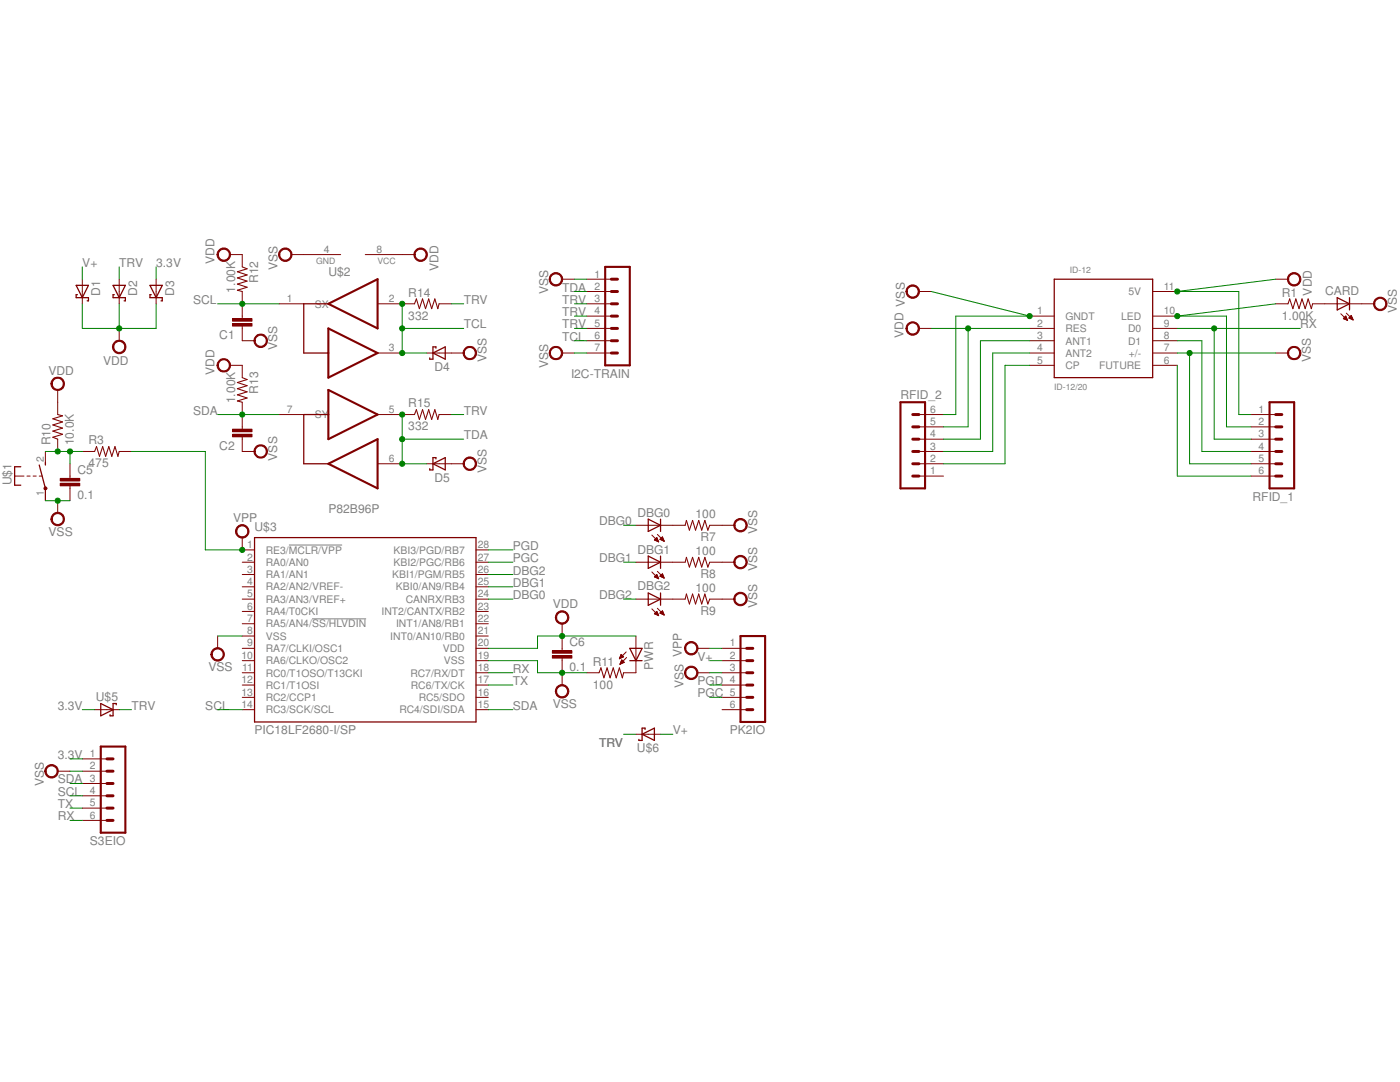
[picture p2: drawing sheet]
<svg xmlns="http://www.w3.org/2000/svg" width="279mm" height="216mm" viewBox="0 0 279 216" stroke-linecap="round" stroke-linejoin="round" font-family="sans-serif">
<path d="M57.7 108.8h10.6M62.3 123.5h10.8" fill="none" stroke="#808080" stroke-width=".2"/>
<path d="M147.8 126.9h4.9v17.2h-4.9zM20.1 149h4.9v17.2h-4.9z" fill="none" stroke="#800000" stroke-width=".42"/>
<path d="M149 134.2h1.2M149 131.8h1.2M149 129.4h1.2M149 139.1h1.2M149 136.7h1.2M21.3 156.3h1.3M21.3 153.9h1.3M21.3 151.4h1.3M21.3 158.8h1.3M149 141.6h1.2M21.3 161.2h1.3M21.3 163.7h1.3" fill="none" stroke="#800000" stroke-width=".59"/>
<g fill="none" stroke="#800000" stroke-width=".2">
<path d="M2.9 95h1.9M5.4 95h.6M6.6 95h.6M7.8 95h.7M9.1 97.5v2.4M126.9 104.8h9.8M126.9 112.2h9.8M126.9 119.5h9.8M130.1 106.8l1.3 1.3M130.1 114.1l1.3 1.4M130.6 107.7l.8 .4M130.6 107.7l.5-.4 .3 .8"/>
<path d="M130.6 107.7h.7M130.6 115.1l.8 .4M130.6 115.1l.5-.5 .3 .9M130.6 115.1h.7M130.7 107.7h.5M130.7 115h.6M130.8 107.8h.5M130.8 107.6h.4M130.8 115.2h.5M130.8 114.9h.4M130.9 107.5h.3M130.9 114.9h.3"/>
<path d="M130.9 107.9h.5M130.9 107.4h.2M130.9 114.8h.2M131 115.3h.4M131 107.3h.1M131 114.7h.1M131.1 108h.3M131.2 106.6l1.3 1.4M131.2 114l1.3 1.4M131.2 115.4h.2M131.4 108.1h.1M131.4 115.4h.1"/>
<path d="M131.7 115l.8 .4M131.7 107.7h.7M131.7 107.6h.7M131.7 114.9h.7M131.8 115h.6M131.8 107.5h.5M131.8 114.9h.5M131.9 107.4h.4M131.9 114.8h.4M132 107.7h.5M132 107.3h.2M132 115.1h.5"/>
<path d="M132 114.7h.3M132.1 107.2h.1M132.1 114.6h.1M132.2 107.8h.3M132.2 107.1h.1M132.2 115.2h.3M132.2 114.5h.1M132.2 107.1l-.5 .5 .8 .4M132.2 107.1l.3 .9M132.2 114.5l-.5 .5M132.2 114.5l.3 .9M132.3 107.9h.2"/>
<path d="M132.4 115.3h.1M132.5 108h.1M141.6 104.8h2.5M141.6 112.2h2.5M141.6 119.5h2.5M130.1 121.5l1.3 1.4M130.6 122.5l.8 .4M130.6 122.5l.5-.5 .3 .9M130.6 122.5h.7M130.7 122.4h.6M130.8 122.3h.4M130.8 122.6h.5"/>
<path d="M130.9 122.2h.3M130.9 122.1h.2M131 122.6h.4M131 122h.1M131.2 121.4l1.3 1.3M131.2 122.7h.2M131.4 122.8h.1M131.7 122.3l.5-.4 .3 .8zM131.7 122.3h.7M131.8 122.4h.6M131.8 122.2h.5M131.9 122.1h.4"/>
<path d="M132 122.5h.5M132 122h.3M132.1 122h.1M132.2 121.9h.1M132.2 122.6h.3M132.4 122.6h.1M144.1 129.4h4.9M144.1 131.8h4.9M144.1 134.2h4.9M144.1 136.7h4.9M144.1 139.1h4.9M16.4 151.4h4.9"/>
<path d="M16.4 153.9h4.9M16.4 156.3h4.9M16.4 158.8h4.9M144.1 141.6h4.9M16.4 161.2h4.9M16.4 163.7h4.9"/>
</g>
<path d="M4.1 93.1h-1.2v3.7h1.2M7.8 92.8l1.3 4.7M9.1 92.3v.5M129.4 103.6l2.4 1.2-2.4 1.2zM129.4 111l2.4 1.2-2.4 1.2zM129.4 118.3l2.4 1.2-2.4 1.3zM131.8 103.6v2.4M131.8 111v2.4M131.8 118.3v2.5" fill="none" stroke="#800000" stroke-width=".25"/>
<path d="M136.7 104.8l.3-1 .6 2 .6-2 .6 2 .6-2 .6 2 .7-2 .6 2 .3-1M136.7 112.2l.3-1 .6 2 .6-2 .6 2 .6-2 .6 2 .7-2 .6 2 .3-1M136.7 119.5l.3-1 .6 2 .6-2 .6 2 .6-2 .6 2 .7-2 .6 2 .3-1" fill="none" stroke="#800000" stroke-width=".21"/>
<circle cx="9.1" cy="97.4" r=".31" fill="#800000"/>
<g fill="none" stroke="#800000" stroke-width=".2">
<path d="M16.4 55.7v4.9M23.8 55.7v4.9M31.2 55.7v4.9M9.1 90.1v2.4M9.1 97.5v2.4M14 95v.5M14 96.9v.6"/>
<circle cx="9.1" cy="97.4" r=".31"/>
</g>
<path d="M15.2 56.9h2.5l-1.3 2.5zM15.5 58.8h-.3v.6h2.5v.6h-.3M22.6 56.9h2.4l-1.2 2.5zM22.8 58.8h-.2v.6h2.4v.6h-.2M29.9 56.9h2.5l-1.2 2.5zM30.2 58.8h-.3v.6h2.5v.6h-.3" fill="none" stroke="#800000" stroke-width=".25"/>
<path d="M12 95.5h3.9v.5h-3.9z" fill-rule="evenodd" fill="#800000"/>
<path d="M12 95.5h3.9v.5h-3.9z" fill="none" stroke="#800000" stroke-width=".2"/>
<path d="M12 96.4h3.9v.5h-3.9z" fill-rule="evenodd" fill="#800000"/>
<path d="M12 96.4h3.9v.5h-3.9zM14 92.5v2.5M14 97.5v2.4M112.2 129.4v.4M112.2 131.3v.5" fill="none" stroke="#800000" stroke-width=".2"/>
<path d="M110.2 129.8h3.9v.5h-3.9z" fill-rule="evenodd" fill="#800000"/>
<path d="M110.2 129.8h3.9v.5h-3.9z" fill="none" stroke="#800000" stroke-width=".2"/>
<path d="M110.2 130.8h3.9v.5h-3.9z" fill-rule="evenodd" fill="#800000"/>
<path d="M11.5 80.3v2.4M11.5 87.6v2.5M16.4 90.1h2.5M23.8 90.1h2.4M110.2 130.8h3.9v.5h-3.9zM112.2 126.9v2.5M112.2 131.8v2.4" fill="none" stroke="#800000" stroke-width=".2"/>
<path d="M11.5 82.7l1 .3-2 .6 2 .6-2 .6 2 .6-2 .6 2 .7-2 .5 1 .4M18.9 90.1l.4-1 .6 2 .6-2 .6 2 .6-2 .6 2 .6-2 .6 2 .3-1" fill="none" stroke="#800000" stroke-width=".21"/>
<path d="M10.5 102.7a1.35 1.35 0 0 1 2.2 .2 1.35 1.35 0 0 1-.8 2 1.35 1.35 0 0 1-1.7-1.3h.2a1.11 1.11 0 0 1 1.5-1.1 1.11 1.11 0 0 1 .4 1.8 1.11 1.11 0 0 1-1.8-.3l-.1-.4h-.2z" fill-rule="evenodd" fill="#800000"/>
<path d="M11.5 99.9v2.5M10.5 102.7a1.35 1.35 0 0 1 2.2 .2 1.35 1.35 0 0 1-.8 2 1.35 1.35 0 0 1-1.7-1.3h.2a1.11 1.11 0 0 1 1.5-1.1 1.11 1.11 0 0 1 .4 1.8 1.11 1.11 0 0 1-1.8-.3l-.1-.4h-.2z" fill="none" stroke="#800000" stroke-width=".2"/>
<path d="M10.5 75.7a1.35 1.35 0 0 1 2.2 .2 1.35 1.35 0 0 1-.9 2 1.35 1.35 0 0 1-1.6-1.3h.2a1.11 1.11 0 0 1 1.5-1.1 1.11 1.11 0 0 1 .4 1.8 1.11 1.11 0 0 1-1.8-.3l-.1-.4h-.2z" fill-rule="evenodd" fill="#800000"/>
<path d="M10.5 75.7a1.35 1.35 0 0 1 2.2 .2 1.35 1.35 0 0 1-.9 2 1.35 1.35 0 0 1-1.6-1.3h.2a1.11 1.11 0 0 1 1.5-1.1 1.11 1.11 0 0 1 .4 1.8 1.11 1.11 0 0 1-1.8-.3l-.1-.4h-.2zM11.5 77.8v2.5" fill="none" stroke="#800000" stroke-width=".2"/>
<path d="M47.3 105.2a1.35 1.35 0 0 1 2.2 .1 1.35 1.35 0 0 1-.8 2.1 1.35 1.35 0 0 1-1.7-1.4h.2a1.11 1.11 0 0 1 1.5-1 1.11 1.11 0 0 1 .4 1.8 1.11 1.11 0 0 1-1.8-.4l-.1-.4h-.2z" fill-rule="evenodd" fill="#800000"/>
<path d="M47.3 105.2a1.35 1.35 0 0 1 2.2 .1 1.35 1.35 0 0 1-.8 2.1 1.35 1.35 0 0 1-1.7-1.4h.2a1.11 1.11 0 0 1 1.5-1 1.11 1.11 0 0 1 .4 1.8 1.11 1.11 0 0 1-1.8-.4l-.1-.4h-.2zM48.3 107.3v2.4" fill="none" stroke="#800000" stroke-width=".2"/>
<path d="M111.1 122.3a1.36 1.36 0 0 1 2.2 .1 1.36 1.36 0 0 1-.7 2.1 1.36 1.36 0 0 1-1.8-1.3h.3a1.09 1.09 0 0 1 1.4-1 1.09 1.09 0 0 1 .6 1.6 1.09 1.09 0 0 1-1.8 .1l-.2-.7h-.3z" fill-rule="evenodd" fill="#800000"/>
<path d="M111.1 122.3a1.36 1.36 0 0 1 2.2 .1 1.36 1.36 0 0 1-.7 2.1 1.36 1.36 0 0 1-1.8-1.3h.3a1.09 1.09 0 0 1 1.4-1 1.09 1.09 0 0 1 .6 1.6 1.09 1.09 0 0 1-1.8 .1l-.2-.7h-.3zM112.2 124.5v2.4" fill="none" stroke="#800000" stroke-width=".2"/>
<path d="M111.1 137.1a1.35 1.35 0 0 1 2.2 .1 1.35 1.35 0 0 1-.7 2 1.35 1.35 0 0 1-1.8-1.3h.3a1.1 1.1 0 0 1 1.6-.9 1.1 1.1 0 0 1 .2 1.8 1.1 1.1 0 0 1-1.8-.5v-.4h-.3z" fill-rule="evenodd" fill="#800000"/>
<g fill="none" stroke="#800000" stroke-width=".2">
<path d="M111.1 137.1a1.35 1.35 0 0 1 2.2 .1 1.35 1.35 0 0 1-.7 2 1.35 1.35 0 0 1-1.8-1.3h.3a1.1 1.1 0 0 1 1.6-.9 1.1 1.1 0 0 1 .2 1.8 1.1 1.1 0 0 1-1.8-.5v-.4h-.3zM112.2 134.2v2.5M117.1 134.2h2.4M123.6 131.4h.1M123.7 131.3h.3M123.7 131.2h.5M123.7 131.1h.6M123.7 132.5h.1M123.7 132.5h.2M123.8 131h.6M123.8 132.4h.3M123.8 130.9h.5"/>
<path d="M123.8 130.9h.4M123.8 132.3h.5M123.9 130.8h.3M123.9 132.2h.6M123.9 130.7h.2M123.9 132.1h.6M124 130.6l-.4 .8M124 130.6l.5 .5-.9 .3M124 130.6h.1M124 132h.5M124 132h.4M124 131.9h.3"/>
<path d="M124 131.8h.2M124.1 131.7l-.4 .8M124.1 131.7l.5 .5-.9 .3M124.1 131.7h.1M125 130.1l-1.4 1.3M125.1 131.2l-1.4 1.3M126.9 126.9v7.3h-2.4"/>
</g>
<path d="M125.7 129.4h2.4l-1.2 2.4zM125.7 131.8h2.4" fill="none" stroke="#800000" stroke-width=".25"/>
<path d="M119.5 134.2l.4-.9 .6 2 .7-2 .6 2 .6-2 .6 2 .6-2 .6 2 .3-1.1" fill="none" stroke="#800000" stroke-width=".21"/>
<path d="M136.9 128.5a1.35 1.35 0 0 1 2.2 .1 1.35 1.35 0 0 1-.7 2 1.35 1.35 0 0 1-1.8-1.2h.3a1.1 1.1 0 0 1 1.5-1 1.1 1.1 0 0 1 .3 1.8 1.1 1.1 0 0 1-1.8-.5v-.3h-.3z" fill-rule="evenodd" fill="#800000"/>
<path d="M136.9 128.5a1.35 1.35 0 0 1 2.2 .1 1.35 1.35 0 0 1-.7 2 1.35 1.35 0 0 1-1.8-1.2h.3a1.1 1.1 0 0 1 1.5-1 1.1 1.1 0 0 1 .3 1.8 1.1 1.1 0 0 1-1.8-.5v-.3h-.3zM139.2 129.4h2.4" fill="none" stroke="#800000" stroke-width=".2"/>
<path d="M136.9 133.4a1.35 1.35 0 0 1 2.2 .1 1.35 1.35 0 0 1-.7 2 1.35 1.35 0 0 1-1.8-1.3h.3a1.1 1.1 0 0 1 1.6-.9 1.1 1.1 0 0 1 .2 1.9 1.1 1.1 0 0 1-1.8-.6v-.4h-.3z" fill-rule="evenodd" fill="#800000"/>
<path d="M136.9 133.4a1.35 1.35 0 0 1 2.2 .1 1.35 1.35 0 0 1-.7 2 1.35 1.35 0 0 1-1.8-1.3h.3a1.1 1.1 0 0 1 1.6-.9 1.1 1.1 0 0 1 .2 1.9 1.1 1.1 0 0 1-1.8-.6v-.4h-.3zM139.2 134.2h2.4" fill="none" stroke="#800000" stroke-width=".2"/>
<path d="M22.8 68.4a1.35 1.35 0 0 1 2.1 .2 1.35 1.35 0 0 1-.8 2 1.35 1.35 0 0 1-1.7-1.4h.3a1.11 1.11 0 0 1 1.5-1.1 1.11 1.11 0 0 1 .4 1.8 1.11 1.11 0 0 1-1.8-.3l-.1-.4h-.3z" fill-rule="evenodd" fill="#800000"/>
<g fill="none" stroke="#800000" stroke-width=".2">
<path d="M48.3 50.8v2.5M48.3 58.2v2.4M60.6 50.8h7.4M72.9 50.8h7.4M22.8 68.4a1.35 1.35 0 0 1 2.1 .2 1.35 1.35 0 0 1-.8 2 1.35 1.35 0 0 1-1.7-1.4h.3a1.11 1.11 0 0 1 1.5-1.1 1.11 1.11 0 0 1 .4 1.8 1.11 1.11 0 0 1-1.8-.3l-.1-.4h-.3zM23.8 65.5v2.5M48.3 63.1v.5M48.3 65.1v.4M48.3 72.9v2.5M55.7 60.6h4.9M75.4 70.4h4.9M75.4 60.6h7.3"/>
<path d="M87.6 60.6h2.5M48.3 80.3v2.4M55.7 82.7h4.9M75.4 82.7h7.3M75.4 92.5h4.9M87.6 82.7h2.5"/>
</g>
<path d="M65.5 65.5l9.9 4.9-9.9 5zM65.5 60.6l9.9-4.9v9.8zM65.5 77.8l9.9 4.9-9.9 4.9zM65.5 92.5l9.9-4.9v9.9z" fill="none" stroke="#800000" stroke-width=".42"/>
<path d="M65.5 60.6h-4.9v9.8h4.9M65.5 82.7h-4.9v9.8h4.9" fill="none" stroke="#800000" stroke-width=".25"/>
<path d="M48.3 53.3l1 .3-1.9 .6 1.9 .7-1.9 .6 1.9 .6-1.9 .6 1.9 .6-1.9 .6 .9 .3M48.3 75.4l1 .3-1.9 .6 1.9 .7-1.9 .6 1.9 .6-1.9 .6 1.9 .6-1.9 .6 .9 .3M82.7 60.6l.4-1 .6 2 .6-2 .6 2 .7-2 .5 2 .7-2 .6 2 .2-1M82.7 82.7l.4-1 .6 2 .6-2 .6 2 .7-2 .5 2 .7-2 .6 2 .2-1" fill="none" stroke="#800000" stroke-width=".21"/>
<path d="M46.4 64.6h3.9v.5h-3.9z" fill-rule="evenodd" fill="#800000"/>
<path d="M46.4 64.6h3.9v.5h-3.9z" fill="none" stroke="#800000" stroke-width=".2"/>
<path d="M46.4 63.6h3.9v.5h-3.9z" fill-rule="evenodd" fill="#800000"/>
<path d="M46.4 63.6h3.9v.5h-3.9zM48.3 60.6v2.5M48.3 65.5v2.5M48.3 85.2v.5M48.3 87.1v.5" fill="none" stroke="#800000" stroke-width=".2"/>
<path d="M46.4 86.7h3.9v.5h-3.9z" fill-rule="evenodd" fill="#800000"/>
<path d="M46.4 86.7h3.9v.5h-3.9z" fill="none" stroke="#800000" stroke-width=".2"/>
<path d="M46.4 85.6h3.9v.5h-3.9z" fill-rule="evenodd" fill="#800000"/>
<path d="M85.2 70.4h4.9M46.4 85.6h3.9v.5h-3.9zM48.3 82.7v2.5M48.3 87.6v2.5M85.2 92.5h4.9" fill="none" stroke="#800000" stroke-width=".2"/>
<path d="M86.4 70.4l2.5-1.2v2.5zM87 69.5v-.3h-.6v2.5h-.6v-.3M86.4 92.5l2.5-1.2v2.5zM87 91.6v-.3h-.6v2.5h-.6v-.3" fill="none" stroke="#800000" stroke-width=".25"/>
<path d="M51 89.2a1.35 1.35 0 0 1 2.2 .2 1.35 1.35 0 0 1-.8 2 1.35 1.35 0 0 1-1.7-1.3h.2a1.13 1.13 0 0 1 1.7-1 1.13 1.13 0 0 1 .2 1.9 1.13 1.13 0 0 1-1.8-.5l-.1-.4h-.2z" fill-rule="evenodd" fill="#800000"/>
<path d="M48.3 90.1h2.5M51 89.2a1.35 1.35 0 0 1 2.2 .2 1.35 1.35 0 0 1-.8 2 1.35 1.35 0 0 1-1.7-1.3h.2a1.13 1.13 0 0 1 1.7-1 1.13 1.13 0 0 1 .2 1.9 1.13 1.13 0 0 1-1.8-.5l-.1-.4h-.2z" fill="none" stroke="#800000" stroke-width=".2"/>
<path d="M92.8 69.6a1.35 1.35 0 0 1 2.1 .2 1.35 1.35 0 0 1-.8 2 1.35 1.35 0 0 1-1.7-1.4h.3a1.11 1.11 0 0 1 1.6-.9 1.11 1.11 0 0 1 .2 1.9 1.11 1.11 0 0 1-1.8-.6v-.4h-.3z" fill-rule="evenodd" fill="#800000"/>
<path d="M90.1 70.4h2.4M92.8 69.6a1.35 1.35 0 0 1 2.1 .2 1.35 1.35 0 0 1-.8 2 1.35 1.35 0 0 1-1.7-1.4h.3a1.11 1.11 0 0 1 1.6-.9 1.11 1.11 0 0 1 .2 1.9 1.11 1.11 0 0 1-1.8-.6v-.4h-.3z" fill="none" stroke="#800000" stroke-width=".2"/>
<path d="M92.8 91.7a1.35 1.35 0 0 1 2.1 .1 1.35 1.35 0 0 1-.8 2 1.35 1.35 0 0 1-1.7-1.3h.3a1.11 1.11 0 0 1 1.6-.9 1.11 1.11 0 0 1 .2 1.9 1.11 1.11 0 0 1-1.8-.6v-.4h-.3z" fill-rule="evenodd" fill="#800000"/>
<path d="M90.1 92.5h2.4M92.8 91.7a1.35 1.35 0 0 1 2.1 .1 1.35 1.35 0 0 1-.8 2 1.35 1.35 0 0 1-1.7-1.3h.3a1.11 1.11 0 0 1 1.6-.9 1.11 1.11 0 0 1 .2 1.9 1.11 1.11 0 0 1-1.8-.6v-.4h-.3z" fill="none" stroke="#800000" stroke-width=".2"/>
<path d="M51 67.1a1.35 1.35 0 0 1 2.2 .2 1.35 1.35 0 0 1-.8 2 1.35 1.35 0 0 1-1.7-1.3h.2a1.13 1.13 0 0 1 1.7-.9 1.13 1.13 0 0 1 .2 1.8 1.13 1.13 0 0 1-1.8-.5l-.1-.4h-.2z" fill-rule="evenodd" fill="#800000"/>
<path d="M48.3 68h2.5M51 67.1a1.35 1.35 0 0 1 2.2 .2 1.35 1.35 0 0 1-.8 2 1.35 1.35 0 0 1-1.7-1.3h.2a1.13 1.13 0 0 1 1.7-.9 1.13 1.13 0 0 1 .2 1.8 1.13 1.13 0 0 1-1.8-.5l-.1-.4h-.2z" fill="none" stroke="#800000" stroke-width=".2"/>
<path d="M55.9 50a1.35 1.35 0 0 1 2.2 .1 1.35 1.35 0 0 1-.8 2 1.35 1.35 0 0 1-1.7-1.3h.2a1.13 1.13 0 0 1 1.7-.9 1.13 1.13 0 0 1 .2 1.8 1.13 1.13 0 0 1-1.8-.5l-.1-.4h-.2z" fill-rule="evenodd" fill="#800000"/>
<path d="M55.9 50a1.35 1.35 0 0 1 2.2 .1 1.35 1.35 0 0 1-.8 2 1.35 1.35 0 0 1-1.7-1.3h.2a1.13 1.13 0 0 1 1.7-.9 1.13 1.13 0 0 1 .2 1.8 1.13 1.13 0 0 1-1.8-.5l-.1-.4h-.2zM58.2 50.8h2.4" fill="none" stroke="#800000" stroke-width=".2"/>
<path d="M82.9 50a1.35 1.35 0 0 1 2.2 .1 1.35 1.35 0 0 1-.8 2 1.35 1.35 0 0 1-1.7-1.3h.2a1.11 1.11 0 0 1 1.7-.9 1.11 1.11 0 0 1 .2 1.8 1.11 1.11 0 0 1-1.8-.5l-.1-.4h-.2z" fill-rule="evenodd" fill="#800000"/>
<path d="M80.3 50.8h2.4M82.9 50a1.35 1.35 0 0 1 2.2 .1 1.35 1.35 0 0 1-.8 2 1.35 1.35 0 0 1-1.7-1.3h.2a1.11 1.11 0 0 1 1.7-.9 1.11 1.11 0 0 1 .2 1.8 1.11 1.11 0 0 1-1.8-.5l-.1-.4h-.2z" fill="none" stroke="#800000" stroke-width=".2"/>
<path d="M146.7 103.9a1.36 1.36 0 0 1 2.2 .1 1.36 1.36 0 0 1-.7 2.1 1.36 1.36 0 0 1-1.8-1.3h.3a1.1 1.1 0 0 1 1.4-1 1.1 1.1 0 0 1 .6 1.6 1.1 1.1 0 0 1-1.8 .1l-.2-.7h-.3z" fill-rule="evenodd" fill="#800000"/>
<path d="M144.1 104.8h2.5M146.7 103.9a1.36 1.36 0 0 1 2.2 .1 1.36 1.36 0 0 1-.7 2.1 1.36 1.36 0 0 1-1.8-1.3h.3a1.1 1.1 0 0 1 1.4-1 1.1 1.1 0 0 1 .6 1.6 1.1 1.1 0 0 1-1.8 .1l-.2-.7h-.3z" fill="none" stroke="#800000" stroke-width=".2"/>
<path d="M146.7 111.3a1.36 1.36 0 0 1 2.2 .1 1.36 1.36 0 0 1-.7 2 1.36 1.36 0 0 1-1.8-1.2h.3a1.09 1.09 0 0 1 1.4-1.1 1.09 1.09 0 0 1 .6 1.7 1.09 1.09 0 0 1-1.8 .1l-.2-.7h-.3z" fill-rule="evenodd" fill="#800000"/>
<path d="M144.1 112.2h2.5M146.7 111.3a1.36 1.36 0 0 1 2.2 .1 1.36 1.36 0 0 1-.7 2 1.36 1.36 0 0 1-1.8-1.2h.3a1.09 1.09 0 0 1 1.4-1.1 1.09 1.09 0 0 1 .6 1.7 1.09 1.09 0 0 1-1.8 .1l-.2-.7h-.3z" fill="none" stroke="#800000" stroke-width=".2"/>
<path d="M146.7 118.7a1.36 1.36 0 0 1 2.2 0 1.36 1.36 0 0 1-.7 2.1 1.36 1.36 0 0 1-1.8-1.3h.3a1.09 1.09 0 0 1 1.4-1 1.09 1.09 0 0 1 .6 1.6 1.09 1.09 0 0 1-1.8 .1l-.2-.7h-.3z" fill-rule="evenodd" fill="#800000"/>
<path d="M144.1 119.5h2.5M146.7 118.7a1.36 1.36 0 0 1 2.2 0 1.36 1.36 0 0 1-.7 2.1 1.36 1.36 0 0 1-1.8-1.3h.3a1.09 1.09 0 0 1 1.4-1 1.09 1.09 0 0 1 .6 1.6 1.09 1.09 0 0 1-1.8 .1l-.2-.7h-.3z" fill="none" stroke="#800000" stroke-width=".2"/>
<path d="M43.6 50a1.35 1.35 0 0 1 2.2 .1 1.35 1.35 0 0 1-.8 2 1.35 1.35 0 0 1-1.7-1.3h.3a1.11 1.11 0 0 1 1.5-1.1 1.11 1.11 0 0 1 .4 1.8 1.11 1.11 0 0 1-1.9-.3v-.4h-.3z" fill-rule="evenodd" fill="#800000"/>
<path d="M43.6 50a1.35 1.35 0 0 1 2.2 .1 1.35 1.35 0 0 1-.8 2 1.35 1.35 0 0 1-1.7-1.3h.3a1.11 1.11 0 0 1 1.5-1.1 1.11 1.11 0 0 1 .4 1.8 1.11 1.11 0 0 1-1.9-.3v-.4h-.3zM45.9 50.8h2.4" fill="none" stroke="#800000" stroke-width=".2"/>
<path d="M44 71.7a1.36 1.36 0 0 1 1.9 .7 1.36 1.36 0 0 1-1 1.8 1.36 1.36 0 0 1-1.6-1.3h.3a1.11 1.11 0 0 1 1.5-1.1 1.11 1.11 0 0 1 .4 1.8 1.11 1.11 0 0 1-1.9-.3v-.4h-.3l.1-.5z" fill-rule="evenodd" fill="#800000"/>
<g fill="none" stroke="#800000" stroke-width=".2">
<path d="M44 71.7a1.36 1.36 0 0 1 1.9 .7 1.36 1.36 0 0 1-1 1.8 1.36 1.36 0 0 1-1.6-1.3h.3a1.11 1.11 0 0 1 1.5-1.1 1.11 1.11 0 0 1 .4 1.8 1.11 1.11 0 0 1-1.9-.3v-.4h-.3l.1-.5zM45.9 72.9h2.4M48.3 109.7h2.5M48.3 112.2h2.5M48.3 114.6h2.5M48.3 117.1h2.5M48.3 119.5h2.5M95 109.7h2.5M95 112.2h2.5M95 114.6h2.5M95 117.1h2.5M95 119.5h2.5"/>
<path d="M48.3 122h2.5M48.3 124.5h2.5M48.3 126.9h2.5M48.3 129.4h2.5M48.3 131.8h2.5M48.3 134.2h2.5M48.3 136.7h2.5M48.3 139.1h2.5M95 122h2.5M95 124.5h2.5M95 126.9h2.5M95 129.4h2.5"/>
<path d="M95 131.8h2.5M95 134.2h2.5M95 136.7h2.5M95 139.1h2.5M48.3 141.6h2.5M95 141.6h2.5"/>
</g>
<path d="M50.8 107.3h44.2v36.8h-44.2z" fill="none" stroke="#800000" stroke-width=".25"/>
<path d="M42.4 129.7a1.35 1.35 0 0 1 2.2 .2 1.35 1.35 0 0 1-.8 2 1.35 1.35 0 0 1-1.7-1.3h.2a1.1 1.1 0 0 1 1.5-1.1 1.1 1.1 0 0 1 .4 1.8 1.1 1.1 0 0 1-1.8-.4l-.1-.3h-.2z" fill-rule="evenodd" fill="#800000"/>
<path d="M117.1 55.7h4.9M117.1 58.2h4.9M117.1 60.6h4.9M117.1 63.1h4.9M117.1 65.5h4.9M117.1 68h4.9M117.1 70.4h4.9M42.4 129.7a1.35 1.35 0 0 1 2.2 .2 1.35 1.35 0 0 1-.8 2 1.35 1.35 0 0 1-1.7-1.3h.2a1.1 1.1 0 0 1 1.5-1.1 1.1 1.1 0 0 1 .4 1.8 1.1 1.1 0 0 1-1.8-.4l-.1-.3h-.2zM43.4 126.9v2.5" fill="none" stroke="#800000" stroke-width=".2"/>
<path d="M120.8 53.3h4.9v19.6h-4.9z" fill="none" stroke="#800000" stroke-width=".42"/>
<path d="M122 58.2h1.2M122 55.7h1.2M122 60.6h1.2M122 65.5h1.2M122 63.1h1.2M122 70.4h1.2M122 68h1.2" fill="none" stroke="#800000" stroke-width=".59"/>
<path d="M109.9 54.9a1.35 1.35 0 0 1 2.2 0 1.35 1.35 0 0 1-.7 2.1 1.35 1.35 0 0 1-1.8-1.3h.3a1.11 1.11 0 0 1 1.6-.9 1.11 1.11 0 0 1 .2 1.8 1.11 1.11 0 0 1-1.8-.5v-.4h-.3z" fill-rule="evenodd" fill="#800000"/>
<path d="M109.9 54.9a1.35 1.35 0 0 1 2.2 0 1.35 1.35 0 0 1-.7 2.1 1.35 1.35 0 0 1-1.8-1.3h.3a1.11 1.11 0 0 1 1.6-.9 1.11 1.11 0 0 1 .2 1.8 1.11 1.11 0 0 1-1.8-.5v-.4h-.3zM112.2 55.7h2.4" fill="none" stroke="#800000" stroke-width=".2"/>
<path d="M109.9 69.6a1.35 1.35 0 0 1 2.2 .1 1.35 1.35 0 0 1-.7 2 1.35 1.35 0 0 1-1.8-1.3h.3a1.11 1.11 0 0 1 1.6-.9 1.11 1.11 0 0 1 .2 1.9 1.11 1.11 0 0 1-1.8-.6v-.4h-.3z" fill-rule="evenodd" fill="#800000"/>
<path d="M109.9 69.6a1.35 1.35 0 0 1 2.2 .1 1.35 1.35 0 0 1-.7 2 1.35 1.35 0 0 1-1.8-1.3h.3a1.11 1.11 0 0 1 1.6-.9 1.11 1.11 0 0 1 .2 1.9 1.11 1.11 0 0 1-1.8-.6v-.4h-.3zM112.2 70.4h2.4" fill="none" stroke="#800000" stroke-width=".2"/>
<path d="M9.3 153a1.35 1.35 0 0 1 2.1 .2 1.35 1.35 0 0 1-.8 2 1.35 1.35 0 0 1-1.7-1.3h.3a1.11 1.11 0 0 1 1.5-1.1 1.11 1.11 0 0 1 .4 1.8 1.11 1.11 0 0 1-1.8-.3l-.1-.4h-.3z" fill-rule="evenodd" fill="#800000"/>
<g fill="none" stroke="#800000" stroke-width=".2">
<path d="M230 58.2h4.9M205.5 63.1h4.9M205.5 65.5h4.9M205.5 68h4.9M205.5 70.4h4.9M205.5 72.9h4.9M230 63.1h4.9M230 65.5h4.9M230 68h4.9M230 70.4h4.9M230 72.9h4.9M9.3 153a1.35 1.35 0 0 1 2.1 .2 1.35 1.35 0 0 1-.8 2 1.35 1.35 0 0 1-1.7-1.3h.3a1.11 1.11 0 0 1 1.5-1.1 1.11 1.11 0 0 1 .4 1.8 1.11 1.11 0 0 1-1.8-.3l-.1-.4h-.3z"/>
<path d="M11.5 153.9h2.5M18.9 141.6h4.9M126.9 146.5h4.9"/>
</g>
<path d="M210.4 55.7h19.6v19.7h-19.6zM20.1 140.4l2.5 1.2-2.5 1.2zM23.2 140.6v-.2h-.6v2.4h-.6v-.2M128.1 146.5l2.5-1.2v2.4zM128.7 145.5v-.2h-.6v2.4h-.6v-.2" fill="none" stroke="#800000" stroke-width=".25"/>
<path d="M181.1 57.3a1.35 1.35 0 0 1 2.2 .1 1.35 1.35 0 0 1-.7 2.1 1.35 1.35 0 0 1-1.8-1.3h.3a1.11 1.11 0 0 1 1.6-1 1.11 1.11 0 0 1 .2 1.9 1.11 1.11 0 0 1-1.8-.6v-.3h-.3z" fill-rule="evenodd" fill="#800000"/>
<path d="M181.1 57.3a1.35 1.35 0 0 1 2.2 .1 1.35 1.35 0 0 1-.7 2.1 1.35 1.35 0 0 1-1.8-1.3h.3a1.11 1.11 0 0 1 1.6-1 1.11 1.11 0 0 1 .2 1.9 1.11 1.11 0 0 1-1.8-.6v-.3h-.3zM183.4 58.2h2.4" fill="none" stroke="#800000" stroke-width=".2"/>
<path d="M257.2 54.9a1.35 1.35 0 0 1 2.2 0 1.35 1.35 0 0 1-.7 2.1 1.35 1.35 0 0 1-1.8-1.3h.3a1.11 1.11 0 0 1 1.6-.9 1.11 1.11 0 0 1 .2 1.8 1.11 1.11 0 0 1-1.8-.5v-.4h-.3z" fill-rule="evenodd" fill="#800000"/>
<path d="M254.6 55.7h2.4M257.2 54.9a1.35 1.35 0 0 1 2.2 0 1.35 1.35 0 0 1-.7 2.1 1.35 1.35 0 0 1-1.8-1.3h.3a1.11 1.11 0 0 1 1.6-.9 1.11 1.11 0 0 1 .2 1.8 1.11 1.11 0 0 1-1.8-.5v-.4h-.3z" fill="none" stroke="#800000" stroke-width=".2"/>
<path d="M181.1 64.7a1.35 1.35 0 0 1 2.2 .1 1.35 1.35 0 0 1-.7 2 1.35 1.35 0 0 1-1.8-1.3h.3a1.11 1.11 0 0 1 1.6-.9 1.11 1.11 0 0 1 .2 1.9 1.11 1.11 0 0 1-1.8-.6v-.4h-.3z" fill-rule="evenodd" fill="#800000"/>
<g fill="none" stroke="#800000" stroke-width=".2">
<path d="M181.1 64.7a1.35 1.35 0 0 1 2.2 .1 1.35 1.35 0 0 1-.7 2 1.35 1.35 0 0 1-1.8-1.3h.3a1.11 1.11 0 0 1 1.6-.9 1.11 1.11 0 0 1 .2 1.9 1.11 1.11 0 0 1-1.8-.6v-.4h-.3zM183.4 65.5h2.4M254.6 60.6h2.4M262 60.6h9.8M267.6 62.6l1.3 1.3M268.1 63.6l.8 .3M268.1 63.6h.7M268.1 63.5h.7M268.2 63.4h.5M268.3 63.7h.5M268.3 63.3h.4M268.4 63.2h.2"/>
<path d="M268.5 63.2h.1M268.5 63.8h.4M268.6 63.1l-.5 .5M268.6 63.1l.3 .8M268.6 63.1h.1M268.7 62.5l1.3 1.3M268.7 63.8h.2M268.9 63.9h.1M269.2 63.4h.7M269.3 63.5h.6M269.3 63.3h.5M269.4 63.2h.4"/>
<path d="M269.5 63.2h.2M269.5 63.6h.5M269.5 63.1h.2M269.6 63h.1M269.7 62.9l.3 .9-.8-.3zM269.7 63.7h.3M269.9 63.8h.1"/>
</g>
<path d="M257 60.6l.4-1 .6 2 .6-2 .6 2 .6-2 .7 2 .6-2 .6 2 .3-1" fill="none" stroke="#800000" stroke-width=".21"/>
<path d="M266.9 59.4l2.4 1.2-2.4 1.2zM269.3 59.4v2.4" fill="none" stroke="#800000" stroke-width=".25"/>
<path d="M274.4 59.8a1.35 1.35 0 0 1 2.2 .1 1.35 1.35 0 0 1-.7 2 1.35 1.35 0 0 1-1.8-1.3h.3a1.11 1.11 0 0 1 1.6-.9 1.11 1.11 0 0 1 .2 1.8 1.11 1.11 0 0 1-1.8-.5v-.4h-.3z" fill-rule="evenodd" fill="#800000"/>
<path d="M274.4 59.8a1.35 1.35 0 0 1 2.2 .1 1.35 1.35 0 0 1-.7 2 1.35 1.35 0 0 1-1.8-1.3h.3a1.11 1.11 0 0 1 1.6-.9 1.11 1.11 0 0 1 .2 1.8 1.11 1.11 0 0 1-1.8-.5v-.4h-.3zM271.8 60.6h2.4" fill="none" stroke="#800000" stroke-width=".2"/>
<path d="M257.2 69.6a1.35 1.35 0 0 1 2.2 .1 1.35 1.35 0 0 1-.7 2 1.35 1.35 0 0 1-1.8-1.3h.3a1.11 1.11 0 0 1 1.6-.9 1.11 1.11 0 0 1 .2 1.9 1.11 1.11 0 0 1-1.8-.6v-.4h-.3z" fill-rule="evenodd" fill="#800000"/>
<g fill="none" stroke="#800000" stroke-width=".2">
<path d="M254.6 70.4h2.4M257.2 69.6a1.35 1.35 0 0 1 2.2 .1 1.35 1.35 0 0 1-.7 2 1.35 1.35 0 0 1-1.8-1.3h.3a1.11 1.11 0 0 1 1.6-.9 1.11 1.11 0 0 1 .2 1.9 1.11 1.11 0 0 1-1.8-.6v-.4h-.3zM183.4 82.7h4.9M183.4 85.2h4.9M183.4 87.6h4.9M183.4 90.1h4.9M183.4 92.5h4.9M183.4 95h4.9M249.7 82.7h4.9M249.7 85.2h4.9M249.7 87.6h4.9M249.7 90.1h4.9"/>
<path d="M249.7 92.5h4.9M249.7 95h4.9"/>
</g>
<path d="M179.7 80.3h4.9v17.2h-4.9zM253.4 80.3h4.9v17.2h-4.9z" fill="none" stroke="#800000" stroke-width=".42"/>
<path d="M182.2 87.6h1.2M182.2 85.2h1.2M182.2 82.7h1.2M182.2 92.5h1.2M182.2 90.1h1.2M182.2 95h1.2M254.6 87.6h1.2M254.6 85.2h1.2M254.6 82.7h1.2M254.6 92.5h1.2M254.6 90.1h1.2M254.6 95h1.2" fill="none" stroke="#800000" stroke-width=".59"/>
<path d="M26.2 90.1h14.8v19.6h7.3" fill="none" stroke="#008000" stroke-width=".2"/>
<circle cx="48.3" cy="109.7" r=".51" fill="#008000"/>
<g fill="none" stroke="#008000" stroke-width=".2">
<path d="M126.9 126.9h-19.6v2.5h-9.8M141.6 129.4h2.5"/>
<circle cx="48.3" cy="109.7" r=".51"/>
</g>
<circle cx="112.2" cy="126.9" r=".51" fill="#008000"/>
<g fill="none" stroke="#008000" stroke-width=".2">
<path d="M16.4 60.6v4.9h14.8v-4.9M23.8 60.6v4.9"/>
<circle cx="112.2" cy="126.9" r=".51"/>
</g>
<circle cx="23.8" cy="65.5" r=".51" fill="#008000"/>
<g fill="none" stroke="#008000" stroke-width=".2">
<path d="M254.6 55.7l-19.7 2.5h12.3v24.5h2.5"/>
<circle cx="23.8" cy="65.5" r=".51"/>
</g>
<circle cx="234.9" cy="58.2" r=".51" fill="#008000"/>
<g fill="none" stroke="#008000" stroke-width=".2">
<path d="M185.8 65.5h19.7M193.2 65.5v19.7h-4.9"/>
<circle cx="234.9" cy="58.2" r=".51"/>
</g>
<circle cx="193.2" cy="65.5" r=".51" fill="#008000"/>
<g fill="none" stroke="#008000" stroke-width=".2">
<path d="M9.1 99.9h4.9M141.6 134.2h2.5"/>
<circle cx="193.2" cy="65.5" r=".51"/>
</g>
<circle cx="11.5" cy="99.9" r=".51" fill="#008000"/>
<g fill="none" stroke="#008000" stroke-width=".2">
<path d="M97.5 131.8h9.8v2.4h9.8"/>
<circle cx="11.5" cy="99.9" r=".51"/>
</g>
<circle cx="112.2" cy="134.2" r=".51" fill="#008000"/>
<g fill="none" stroke="#008000" stroke-width=".2">
<path d="M114.6 55.7h2.5M185.8 58.2l19.7 4.9h-14.7v19.6h-2.5M114.6 70.4h2.5M43.4 126.9h4.9M14 153.9h2.4"/>
<circle cx="112.2" cy="134.2" r=".51"/>
</g>
<circle cx="205.5" cy="63.1" r=".51" fill="#008000"/>
<g fill="none" stroke="#008000" stroke-width=".2">
<path d="M234.9 70.4h19.7M237.4 70.4v22.1h12.3"/>
<circle cx="205.5" cy="63.1" r=".51"/>
</g>
<circle cx="237.4" cy="70.4" r=".51" fill="#008000"/>
<g fill="none" stroke="#008000" stroke-width=".2">
<path d="M43.4 60.6h12.3M97.5 109.7h4.9M97.5 112.2h4.9M141.6 136.7h2.5M141.6 139.1h2.5M43.4 141.6h4.9"/>
<circle cx="237.4" cy="70.4" r=".51"/>
</g>
<circle cx="48.3" cy="60.6" r=".51" fill="#008000"/>
<g fill="none" stroke="#008000" stroke-width=".2">
<path d="M43.4 82.7h12.3M14 158.8h2.4M97.5 141.6h4.9"/>
<circle cx="48.3" cy="60.6" r=".51"/>
</g>
<circle cx="48.3" cy="82.7" r=".51" fill="#008000"/>
<g fill="none" stroke="#008000" stroke-width=".2">
<path d="M234.9 65.5h24.6M242.3 65.5v22.1h7.4M97.5 134.2h4.9M14 156.3h2.4M14 163.7h2.4"/>
<circle cx="48.3" cy="82.7" r=".51"/>
</g>
<circle cx="242.3" cy="65.5" r=".51" fill="#008000"/>
<g fill="none" stroke="#008000" stroke-width=".2">
<path d="M16.4 53.3v2.4M31.2 53.3v2.4M9.1 90.1h7.3M14 90.1v2.4M97.5 119.5h4.9M97.5 117.1h4.9M97.5 114.6h4.9M124.5 119.5h2.4M124.5 104.8h2.4M124.5 112.2h2.4M97.5 136.7h4.9M141.6 131.8h2.5"/>
<path d="M14 151.4h2.4M16.4 141.6h2.5M131.8 146.5h2.5M14 161.2h2.4"/>
<circle cx="242.3" cy="65.5" r=".51"/>
</g>
<circle cx="11.5" cy="90.1" r=".51" fill="#008000"/>
<circle cx="11.5" cy="90.1" r=".51" fill="none" stroke="#008000" stroke-width=".2"/>
<circle cx="14" cy="90.1" r=".51" fill="#008000"/>
<g fill="none" stroke="#008000" stroke-width=".2">
<path d="M23.8 53.3v2.4M80.3 65.5h12.2M80.3 60.6v9.8h4.9M90.1 60.6h2.4M114.6 60.6h2.5M114.6 63.1h2.5M114.6 65.5h2.5M90.1 82.7h2.4M23.8 141.6h2.4M124.5 146.5h2.4"/>
<circle cx="14" cy="90.1" r=".51"/>
</g>
<circle cx="80.3" cy="70.4" r=".51" fill="#008000"/>
<circle cx="80.3" cy="70.4" r=".51" fill="none" stroke="#008000" stroke-width=".2"/>
<circle cx="80.3" cy="60.6" r=".51" fill="#008000"/>
<circle cx="80.3" cy="60.6" r=".51" fill="none" stroke="#008000" stroke-width=".2"/>
<circle cx="80.3" cy="65.5" r=".51" fill="#008000"/>
<g fill="none" stroke="#008000" stroke-width=".2">
<path d="M114.6 68h2.5M80.3 82.7v9.8h4.9M80.3 87.6h12.2"/>
<circle cx="80.3" cy="65.5" r=".51"/>
</g>
<circle cx="80.3" cy="82.7" r=".51" fill="#008000"/>
<circle cx="80.3" cy="82.7" r=".51" fill="none" stroke="#008000" stroke-width=".2"/>
<circle cx="80.3" cy="92.5" r=".51" fill="#008000"/>
<circle cx="80.3" cy="92.5" r=".51" fill="none" stroke="#008000" stroke-width=".2"/>
<circle cx="80.3" cy="87.6" r=".51" fill="#008000"/>
<g fill="none" stroke="#008000" stroke-width=".2">
<path d="M114.6 58.2h2.5M254.6 60.6l-19.7 2.5h9.9v22.1h4.9"/>
<circle cx="80.3" cy="87.6" r=".51"/>
</g>
<circle cx="234.9" cy="63.1" r=".51" fill="#008000"/>
<g fill="none" stroke="#008000" stroke-width=".2">
<path d="M205.5 68h-9.8v19.6h-7.4M205.5 70.4h-7.4v19.7h-9.8M205.5 72.9h-4.9v19.6h-12.3M234.9 68h5v22.1h9.8M234.9 72.9v22.1h14.8"/>
<circle cx="234.9" cy="63.1" r=".51"/>
</g>
<g font-size="2.4" fill="#808080">
<text x="16.4" y="53.3">V+</text>
<text x="23.8" y="53.3">TRV</text>
<text x="31.2" y="53.3">3.3V</text>
<text x="42.8" y="52.7" transform="rotate(-90 42.8 52.7)">VDD</text>
<text x="55.4" y="53.8" transform="rotate(-90 55.4 53.8)">VSS</text>
<text x="20" y="59.1" transform="rotate(-90 20 59.1)">D1</text>
<text x="27.4" y="59.1" transform="rotate(-90 27.4 59.1)">D2</text>
<text x="34.8" y="59.1" transform="rotate(-90 34.8 59.1)">D3</text>
<text x="46.9" y="58.4" transform="rotate(-90 46.9 58.4)">1.00K</text>
<text x="51.5" y="56.5" transform="rotate(-90 51.5 56.5)">R12</text>
<text x="65.5" y="55.1">U$2</text>
<text x="81.5" y="59.2">R14</text>
<text x="87.5" y="54.1" transform="rotate(-90 87.5 54.1)">VDD</text>
<text x="109.4" y="58.7" transform="rotate(-90 109.4 58.7)">VSS</text>
<text x="112.2" y="58.2">TDA</text>
<text x="255.8" y="59.2">R1</text>
<text x="261.8" y="59" transform="rotate(-90 261.8 59)">VDD</text>
<text x="264.5" y="58.9">CARD</text>
<text x="38.5" y="60.6">SCL</text>
<text x="81.5" y="63.8">332</text>
<text x="92.5" y="65.5">TCL</text>
<text x="92.5" y="60.6">TRV</text>
<text x="112.2" y="60.6">TRV</text>
<text x="112.2" y="63.1">TRV</text>
<text x="112.2" y="65.5">TRV</text>
<text x="255.8" y="63.8">1.00K</text>
<text x="259.5" y="65.5">RX</text>
<text x="278.8" y="62.5" transform="rotate(-90 278.8 62.5)">VSS</text>
<text x="43.8" y="67.6">C1</text>
<text x="55.3" y="69.8" transform="rotate(-90 55.3 69.8)">VSS</text>
<text x="112.2" y="68">TCL</text>
<text x="180.3" y="67.4" transform="rotate(-90 180.3 67.4)">VDD VSS</text>
<text x="9.7" y="74.8">VDD</text>
<text x="20.6" y="72.8">VDD</text>
<text x="42.8" y="74.8" transform="rotate(-90 42.8 74.8)">VDD</text>
<text x="86.7" y="74">D4</text>
<text x="97.1" y="72.3" transform="rotate(-90 97.1 72.3)">VSS</text>
<text x="109.4" y="73.4" transform="rotate(-90 109.4 73.4)">VSS</text>
<text x="114" y="75.4">I2C-TRAIN</text>
<text x="261.6" y="72.3" transform="rotate(-90 261.6 72.3)">VSS</text>
<text x="38.5" y="82.7">SDA</text>
<text x="46.9" y="80.5" transform="rotate(-90 46.9 80.5)">1.00K</text>
<text x="51.5" y="78.6" transform="rotate(-90 51.5 78.6)">R13</text>
<text x="81.5" y="81.3">R15</text>
<text x="92.5" y="82.7">TRV</text>
<text x="179.7" y="79.5">RFID_2</text>
<text x="10.1" y="88.9" transform="rotate(-90 10.1 88.9)">R10</text>
<text x="14.7" y="88.9" transform="rotate(-90 14.7 88.9)">10.0K</text>
<text x="17.7" y="88.6">R3</text>
<text x="43.8" y="89.7">C2</text>
<text x="81.5" y="85.9">332</text>
<text x="92.5" y="87.6">TDA</text>
<text x="15.5" y="94.6">C5</text>
<text x="17.7" y="93.3">475</text>
<text x="55.3" y="91.9" transform="rotate(-90 55.3 91.9)">VSS</text>
<text x="97.1" y="94.4" transform="rotate(-90 97.1 94.4)">VSS</text>
<text x="2.3" y="96.8" transform="rotate(-90 2.3 96.8)">U$1</text>
<text x="15.5" y="99.5">0.1</text>
<text x="86.7" y="96.1">D5</text>
<text x="250" y="99.9">RFID_1</text>
<text x="9.7" y="106.9">VSS</text>
<text x="46.5" y="104.2">VPP</text>
<text x="50.8" y="106">U$3</text>
<text x="65.5" y="102.4">P82B96P</text>
<text x="119.5" y="104.8">DBG0</text>
<text x="127.2" y="103.1">DBG0</text>
<text x="138.8" y="103.3">100</text>
<text x="139.8" y="108">R7</text>
<text x="151.1" y="106.6" transform="rotate(-90 151.1 106.6)">VSS</text>
<text x="102.4" y="109.7">PGD</text>
<text x="102.4" y="112.2">PGC</text>
<text x="119.5" y="112.2">DBG1</text>
<text x="127.2" y="110.5">DBG1</text>
<text x="138.8" y="110.7">100</text>
<text x="102.4" y="119.5">DBG0</text>
<text x="102.4" y="117.1">DBG1</text>
<text x="102.4" y="114.6">DBG2</text>
<text x="119.5" y="119.5">DBG2</text>
<text x="127.2" y="117.8">DBG2</text>
<text x="138.8" y="118.1">100</text>
<text x="139.8" y="115.4">R8</text>
<text x="151.1" y="114" transform="rotate(-90 151.1 114)">VSS</text>
<text x="110.3" y="121.4">VDD</text>
<text x="139.8" y="122.7">R9</text>
<text x="151.1" y="121.4" transform="rotate(-90 151.1 121.4)">VSS</text>
<text x="113.7" y="129">C6</text>
<text x="139.2" y="131.8">V+</text>
<text x="41.6" y="133.9">VSS</text>
<text x="102.4" y="134.3">RX</text>
<text x="102.4" y="136.7">TX</text>
<text x="113.7" y="133.9">0.1</text>
<text x="118.3" y="137.5">100</text>
<text x="118.3" y="132.8">R11</text>
<text x="130.3" y="133.8" transform="rotate(-90 130.3 133.8)">PWR</text>
<text x="136.4" y="137.2" transform="rotate(-90 136.4 137.2)">VSS VPP</text>
<text x="139.2" y="136.7">PGD</text>
<text x="11.5" y="141.6">3.3V</text>
<text x="19.1" y="139.8">U$5</text>
<text x="26.2" y="141.6">TRV</text>
<text x="41" y="141.6">SCL</text>
<text x="102.4" y="141.6">SDA</text>
<text x="110.3" y="141.3">VSS</text>
<text x="139.2" y="139.1">PGC</text>
<text x="50.8" y="146.5">PIC18LF2680-I/SP</text>
<text x="119.5" y="149">TRV</text>
<text x="134.3" y="146.5">V+</text>
<text x="145.6" y="146.6">PK2IO</text>
<text x="11.5" y="151.4">3.3V</text>
<text x="127.1" y="150.1">U$6</text>
<text x="8.7" y="156.9" transform="rotate(-90 8.7 156.9)">VSS</text>
<text x="11.5" y="156.3">SDA</text>
<text x="11.5" y="158.8">SCL</text>
<text x="11.5" y="161.2">TX</text>
<text x="11.5" y="163.7">RX</text>
<text x="17.9" y="168.7">S3EIO</text>
</g>
<g font-size="2.1" fill="#808080">
<text x="64.6" y="50.5">4</text>
<text x="75.1" y="50.5">8</text>
<text x="118.6" y="55.4">1</text>
<text x="118.6" y="57.8">2</text>
<text x="225.2" y="58.9">5V</text>
<text x="232.3" y="57.8">11</text>
<text x="57.2" y="60.3">1</text>
<text x="62.9" y="61.4">SX</text>
<text x="77.6" y="60.3">2</text>
<text x="118.6" y="60.3">3</text>
<text x="118.6" y="62.7">4</text>
<text x="118.6" y="65.2">5</text>
<text x="207" y="62.7">1</text>
<text x="207" y="65.2">2</text>
<text x="212.6" y="63.8">GNDT</text>
<text x="223.7" y="63.8">LED</text>
<text x="232.3" y="65.2">9</text>
<text x="232.3" y="62.7">10</text>
<text x="77.6" y="70.1">3</text>
<text x="118.6" y="67.6">6</text>
<text x="118.6" y="70.1">7</text>
<text x="207" y="67.6">3</text>
<text x="207" y="70.1">4</text>
<text x="212.6" y="66.3">RES</text>
<text x="212.6" y="68.7">ANT1</text>
<text x="212.6" y="71.2">ANT2</text>
<text x="225.1" y="68.7">D1</text>
<text x="225.1" y="66.3">D0</text>
<text x="225.3" y="71.2">+/-</text>
<text x="232.3" y="70.1">7</text>
<text x="232.3" y="67.6">8</text>
<text x="207" y="72.6">5</text>
<text x="212.6" y="73.6">CP</text>
<text x="219.4" y="73.7">FUTURE</text>
<text x="232.3" y="72.6">6</text>
<text x="57.2" y="82.4">7</text>
<text x="62.9" y="83.4">SY</text>
<text x="77.6" y="82.4">5</text>
<text x="185.6" y="82.4">6</text>
<text x="251.2" y="82.4">1</text>
<text x="185.6" y="89.7">3</text>
<text x="185.6" y="87.3">4</text>
<text x="185.6" y="84.8">5</text>
<text x="251.2" y="84.8">2</text>
<text x="251.2" y="87.3">3</text>
<text x="251.2" y="89.7">4</text>
<text x="8.7" y="92.2" transform="rotate(-90 8.7 92.2)">2</text>
<text x="77.6" y="92.2">6</text>
<text x="185.6" y="94.7">1</text>
<text x="185.6" y="92.2">2</text>
<text x="251.2" y="92.2">5</text>
<text x="251.2" y="94.7">6</text>
<text x="8.7" y="98.9" transform="rotate(-90 8.7 98.9)">1</text>
<text x="49.3" y="109.4">1</text>
<text x="49.3" y="111.8">2</text>
<text x="53" y="112.9">RA0/AN0</text>
<text x="53" y="110.4">RE3/MCLR/VPP</text>
<text x="78.5" y="112.9">KBI2/PGC/RB6</text>
<text x="78.5" y="110.4">KBI3/PGD/RB7</text>
<text x="95.3" y="111.8">27</text>
<text x="95.3" y="109.4">28</text>
<text x="49.3" y="114.3">3</text>
<text x="49.3" y="116.8">4</text>
<text x="49.3" y="119.2">5</text>
<text x="53" y="115.4">RA1/AN1</text>
<text x="53" y="117.8">RA2/AN2/VREF-</text>
<text x="78.3" y="115.4">KBI1/PGM/RB5</text>
<text x="79" y="117.8">KBI0/AN9/RB4</text>
<text x="95.3" y="119.2">24</text>
<text x="95.3" y="116.8">25</text>
<text x="95.3" y="114.3">26</text>
<text x="49.3" y="121.7">6</text>
<text x="49.3" y="124.1">7</text>
<text x="53" y="120.3">RA3/AN3/VREF+</text>
<text x="53" y="122.7">RA4/T0CKI</text>
<text x="53" y="125.2">RA5/AN4/SS/HLVDIN</text>
<text x="76.1" y="122.7">INT2/CANTX/RB2</text>
<text x="79" y="125.2">INT1/AN8/RB1</text>
<text x="81" y="120.3">CANRX/RB3</text>
<text x="95.3" y="124.1">22</text>
<text x="95.3" y="121.7">23</text>
<text x="48.2" y="131.4">10</text>
<text x="49.3" y="126.5">8</text>
<text x="49.3" y="129">9</text>
<text x="53" y="127.6">VSS</text>
<text x="53" y="130.1">RA7/CLKI/OSC1</text>
<text x="77.9" y="127.6">INT0/AN10/RB0</text>
<text x="88.4" y="130.1">VDD</text>
<text x="95.3" y="131.4">19</text>
<text x="95.3" y="129">20</text>
<text x="95.3" y="126.5">21</text>
<text x="145.6" y="129">1</text>
<text x="145.6" y="131.4">2</text>
<text x="48.2" y="136.4">12</text>
<text x="48.3" y="133.9">11</text>
<text x="53" y="132.5">RA6/CLKO/OSC2</text>
<text x="53" y="135">RC0/T1OSO/T13CKI</text>
<text x="53" y="137.5">RC1/T1OSI</text>
<text x="81.9" y="135">RC7/RX/DT</text>
<text x="82" y="137.5">RC6/TX/CK</text>
<text x="88.6" y="132.5">VSS</text>
<text x="95.3" y="136.4">17</text>
<text x="95.3" y="133.9">18</text>
<text x="145.6" y="133.9">3</text>
<text x="145.6" y="136.4">4</text>
<text x="48.2" y="138.8">13</text>
<text x="48.2" y="141.3">14</text>
<text x="53" y="139.9">RC2/CCP1</text>
<text x="53" y="142.4">RC3/SCK/SCL</text>
<text x="79.7" y="142.4">RC4/SDI/SDA</text>
<text x="83.6" y="139.9">RC5/SDO</text>
<text x="95.3" y="141.3">15</text>
<text x="95.3" y="138.8">16</text>
<text x="145.6" y="138.8">5</text>
<text x="145.6" y="141.3">6</text>
<text x="17.9" y="151.1">1</text>
<text x="17.9" y="153.5">2</text>
<text x="17.9" y="156">3</text>
<text x="17.9" y="158.5">4</text>
<text x="17.9" y="160.9">5</text>
<text x="17.9" y="163.4">6</text>
</g>
<g font-size="1.7" fill="#808080">
<text x="63.1" y="52.7">GND</text>
<text x="75.4" y="52.7">VCC</text>
<text x="213.5" y="54.5">ID-12</text>
<text x="210.4" y="77.8">ID-12/20</text>
</g>
</svg>
